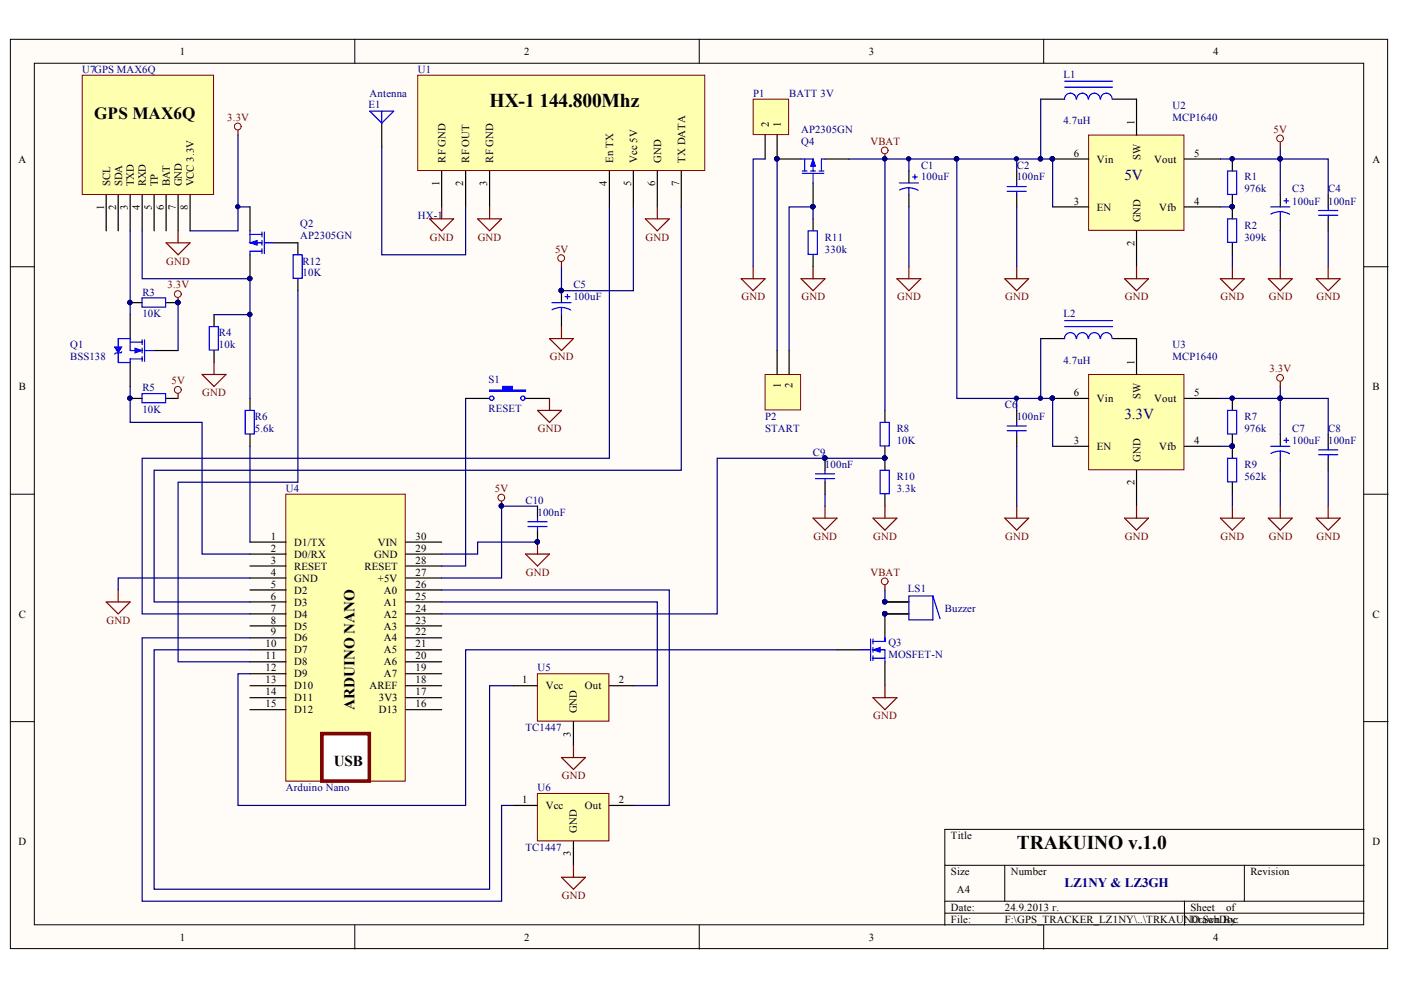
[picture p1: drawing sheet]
<svg xmlns="http://www.w3.org/2000/svg" width="297mm" height="210mm" viewBox="0 0 297 210" stroke-linecap="round" stroke-linejoin="round" font-family="sans-serif">
<g fill="#fffcf8" stroke="#000" stroke-width=".21">
<path d="M2.2 8.3h292v192.8h-292z"/>
<path d="M7.3 13.4h281.8v182.7h-281.8z"/>
</g>
<g fill="none" stroke="#000" stroke-width=".21">
<path d="M75.2 8.3v5.1M148.3 8.3v5.1M221.3 8.3v5.1M2.2 56.6h5.1M289.2 56.6h5.1M2.2 104.8h5.1M289.2 104.8h5.1M2.2 153h5.1M289.2 153h5.1M289.2 175.8h-88.9v20.4M75.2 196.2v5M148.3 196.2v5"/>
<path d="M200.3 183.5h88.9M200.3 191.1h88.9M200.3 193.6h88.9M213 183.5v7.6M221.3 196.2v5M251.1 191.1v5.1M263.8 183.5v7.6"/>
</g>
<path d="M230.8 28.6h20.2v20.2h-20.2z" fill="#ffffb0" stroke="#800000" stroke-width=".21"/>
<g fill="none" stroke="#000" stroke-width=".25">
<path d="M215.6 36.3v2.5M220.6 21h5.1M223.2 33.7h7.6M235.9 21h5.1v7.6M251.1 33.7h7.6M261.3 33.7v2.6M215.6 41.3v2.6M223.2 43.9h7.6M241 48.9v7.7M251.1 43.9h7.6M261.3 41.3v5.1M261.3 51.5v2.5"/>
<path d="M271.4 41.3v2.6M271.4 46.4v2.5M281.6 41.3v2.6M281.6 46.4v2.5"/>
</g>
<g fill="#000080" stroke="#000080" stroke-width=".21">
<circle cx="223.1" cy="33.7" r=".46"/>
<circle cx="261.2" cy="33.7" r=".46"/>
<circle cx="261.2" cy="43.8" r=".46"/>
<circle cx="271.4" cy="33.7" r=".46"/>
</g>
<g fill="none" stroke="#00f" stroke-width=".25">
<path d="M225.7 18.5h10.2M225.7 17.2h10.2M213.5 39.6h4.1M215.6 38.8v.8M228.2 21a1.23 1.23 0 0 0-1.3-1.2 1.23 1.23 0 0 0-1.2 1.2M230.7 21a1.22 1.22 0 0 0-1.2-1.2 1.22 1.22 0 0 0-1.2 1.2M233.2 21a1.22 1.22 0 0 0-1.2-1.2 1.22 1.22 0 0 0-1.2 1.2M235.8 21a1.22 1.22 0 0 0-1.2-1.2 1.22 1.22 0 0 0-1.3 1.2M260.3 36.3h1.9v4.9h-1.9zM213.5 40.6h4.1M215.6 40.6v.7M260.3 46.4h1.9v5h-1.9z"/>
<path d="M269.4 43.9h4.1M271.4 44.9l.9 .1 1.1 .4M271.4 44.9l-.8 .1-1.1 .4M271.4 44.9v1.5M272.2 42.6h1M272.7 42.1v1M279.6 44.6h4M279.6 45.6h4M281.6 43.9v.7M281.6 45.6v.8"/>
</g>
<path d="M271.4 30.2v1M213 59.1h5.1l-2.5 2.5zM215.6 56.6v2.5M238.4 59.1h5.1l-2.5 2.5zM241 56.6v2.5M258.7 59.1h5.1l-2.5 2.5zM261.3 56.6v2.5M268.9 59.1h5.1l-2.6 2.5zM271.4 56.6v2.5M279.1 59.1h5l-2.5 2.5zM281.6 56.6v2.5" fill="none" stroke="#800000" stroke-width=".25"/>
<path d="M258.7 33.7h22.9v7.6M271.4 31.2v10.1M215.6 43.9v12.7M258.7 43.9h2.6M261.3 54v2.6M271.4 48.9v7.7M281.6 48.9v7.7" fill="none" stroke="#000080" stroke-width=".25"/>
<circle cx="271.4" cy="29.4" r=".71" fill="none" stroke="#800000" stroke-width=".21"/>
<path d="M230.8 79.4h20.2v20.2h-20.2z" fill="#ffffb0" stroke="#800000" stroke-width=".21"/>
<g fill="none" stroke="#000" stroke-width=".25">
<path d="M220.6 71.8h5.1M235.9 71.8h5.1v7.6M215.6 87v2.6M215.6 92.1v2.5M223.2 84.5h7.6M223.2 94.6h7.6M241 99.7v7.6M251.1 84.5h7.6M251.1 94.6h7.6M261.3 84.5v2.5M261.3 92.1v5.1M271.4 92.1v2.5"/>
<path d="M271.4 97.2v2.5M281.6 92.1v2.5M281.6 97.2v2.5M261.3 102.2v2.6"/>
</g>
<g fill="#000080" stroke="#000080" stroke-width=".21">
<circle cx="223.1" cy="84.4" r=".46"/>
<circle cx="220.6" cy="84.4" r=".46"/>
<circle cx="261.2" cy="84.4" r=".46"/>
<circle cx="261.2" cy="94.6" r=".46"/>
<circle cx="271.4" cy="84.4" r=".46"/>
<circle cx="215.5" cy="84.4" r=".46"/>
<circle cx="215.5" cy="33.7" r=".46"/>
</g>
<g fill="none" stroke="#00f" stroke-width=".25">
<path d="M225.7 69.2h10.2M225.7 68h10.2M228.2 71.8a1.23 1.23 0 0 0-1.3-1.3 1.23 1.23 0 0 0-1.2 1.3M230.7 71.8a1.22 1.22 0 0 0-1.2-1.3 1.22 1.22 0 0 0-1.2 1.3M233.2 71.8a1.22 1.22 0 0 0-1.2-1.3 1.22 1.22 0 0 0-1.2 1.3M235.8 71.8a1.22 1.22 0 0 0-1.2-1.3 1.22 1.22 0 0 0-1.3 1.3M213.5 90.3h4.1M213.5 91.3h4.1M215.6 89.6v.7M215.6 91.3v.8M260.3 87h1.9v5h-1.9zM260.3 97.2h1.9v5h-1.9z"/>
<path d="M269.4 94.6h4.1M271.4 95.6l1.3 .2 .7 .4M271.4 95.6l-1.2 .2-.7 .3M271.4 95.6v1.6M272.2 93.4h1M272.7 92.9v1M279.6 95.4h4M279.6 96.4h4M281.6 94.6v.8M281.6 96.4v.8"/>
</g>
<path d="M271.4 80.9v1M213 109.9h5.1l-2.5 2.5zM215.6 107.3v2.6M238.4 109.9h5.1l-2.5 2.5zM241 107.3v2.6M258.7 109.9h5.1l-2.5 2.5zM261.3 107.3v2.6M268.9 109.9h5.1l-2.6 2.5zM271.4 107.3v2.6M279.1 109.9h5l-2.5 2.5zM281.6 107.3v2.6" fill="none" stroke="#800000" stroke-width=".25"/>
<path d="M215.6 33.7v2.6M220.6 71.8v12.7M215.6 84.5v2.5M215.6 94.6v12.7M258.7 84.5h22.9v7.6M258.7 94.6h2.6M271.4 81.9v10.2M271.4 99.7v7.6M281.6 99.7v7.6M261.3 104.8v2.5" fill="none" stroke="#000080" stroke-width=".25"/>
<circle cx="271.4" cy="80.1" r=".71" fill="none" stroke="#800000" stroke-width=".21"/>
<path d="M159.7 21h7.5v7.5h-7.5z" fill="#ffffb0" stroke="#800000" stroke-width=".21"/>
<path d="M162.2 28.6v5.1M164.8 28.6v5.1M192.7 36.3v2.5M192.7 41.3v2.6" fill="none" stroke="#000" stroke-width=".25"/>
<g fill="#000080" stroke="#000080" stroke-width=".21">
<circle cx="164.7" cy="33.7" r=".46"/>
<circle cx="202.8" cy="33.7" r=".46"/>
<circle cx="192.6" cy="33.7" r=".46"/>
</g>
<path d="M180 33.7h22.9M192.7 33.7v2.6M192.7 43.9v12.7" fill="none" stroke="#000080" stroke-width=".25"/>
<path d="M169.8 59.1h5.1l-2.5 2.5zM172.4 56.6v2.5M190.2 59.1h5l-2.5 2.5zM192.7 56.6v2.5" fill="none" stroke="#800000" stroke-width=".25"/>
<path d="M190.7 38.8h4M192.7 39.8l1.2 .2 .8 .4M192.7 39.8l-.8 .1-1.2 .4M192.7 39.8v1.5M193.5 37.5h1M194 37v1" fill="none" stroke="#00f" stroke-width=".25"/>
<path d="M17.4 15.9h27.9v25.3h-27.9z" fill="#ffffb0" stroke="#800000" stroke-width=".21"/>
<path d="M22.5 41.3v7.6M25.1 41.3v7.6M27.6 41.3v7.6M30.1 41.3v7.6M32.7 41.3v7.6M35.2 41.3v7.6M37.8 41.3v7.6M40.3 41.3v7.6" fill="none" stroke="#000" stroke-width=".25"/>
<path d="M88.6 15.9h60.8v20.3h-60.8z" fill="#ffffb0" stroke="#800000" stroke-width=".21"/>
<path d="M93.6 36.3v7.6M98.7 36.3v7.6M103.8 36.3v7.6M129.2 36.3v7.6M134.3 36.3v7.6M139.4 36.3v7.6M144.4 36.3v7.6" fill="none" stroke="#000" stroke-width=".25"/>
<path d="M60.6 104.8h25.3v60.8h-25.3z" fill="#ffffb0" stroke="#800000" stroke-width=".21"/>
<g fill="none" stroke="#000" stroke-width=".25">
<path d="M53 117.5h7.6M53 114.9h7.6M53 122.5h7.6M53 125.1h7.6M53 127.6h7.6M53 130.2h7.6M53 132.7h7.6M53 135.2h7.6M53 137.8h7.6M53 120h7.6M86 122.5h7.6M86 125.1h7.6"/>
<path d="M86 127.6h7.6M86 130.2h7.6M86 132.7h7.6M86 135.2h7.6M86 137.8h7.6M53 140.3h7.6M53 142.9h7.6M53 145.4h7.6M53 147.9h7.6M53 150.5h7.6M86 140.3h7.6M86 142.9h7.6"/>
<path d="M86 145.4h7.6M86 147.9h7.6M86 150.5h7.6"/>
</g>
<path d="M68.2 155.5h10.1v10.1h-10.1z" fill="#fff" stroke="#800000" stroke-width=".76"/>
<g fill="none" stroke="#000" stroke-width=".25">
<path d="M80.9 26.1v5.1M119 61.6v2.6M119 66.7v2.5M98.7 84.5h5.1M111.4 84.5h5.1M174.9 97.2v2.5M187.6 87v2.6M187.6 94.6v5.1M86 117.5h7.6M86 114.9h7.6M174.9 102.2v2.6M187.6 104.8v2.5"/>
<path d="M86 120h7.6M177.5 137.8h5M187.6 127.6h5.1M192.7 130.2h-5.1v5M187.6 140.3v5.1"/>
</g>
<g fill="none" stroke="#000080" stroke-width=".25">
<path d="M50.5 28.6v20.3h-10.2M80.9 31.2v22.8h17.8v-10.1M187.6 33.7v53.3M220.6 21v12.7M129.2 43.9v53.3h-99.1v33h22.9M134.3 43.9v17.7h-15.3v-5M144.4 43.9v55.8h-111.7v27.9h20.3M223.2 43.9v-10.2h-20.3v50.8h20.3v10.1M27.6 81.9v7.7h15.2v27.9h10.2M53 94.6v20.3M98.7 84.5v35.5h-5.1M187.6 97.2h-35.5v33h-58.5"/>
<path d="M174.9 104.8v2.5M53 137.8h-20.3v50.7h71.1v-43.1h5.1M93.6 127.6h45.8v17.8h-5.1M93.6 125.1h48.3v45.7h-7.6M177.5 137.8h-78.8v33h-48.2v-27.9h2.5M187.6 125.1v2.5"/>
</g>
<g fill="#000080" stroke="#000080" stroke-width=".21">
<circle cx="223.1" cy="84.4" r=".46"/>
<circle cx="202.8" cy="33.7" r=".46"/>
<circle cx="220.6" cy="33.7" r=".46"/>
<circle cx="223.1" cy="33.7" r=".46"/>
<circle cx="119" cy="61.6" r=".46"/>
<circle cx="187.6" cy="97.1" r=".46"/>
<circle cx="174.9" cy="97.1" r=".46"/>
<circle cx="106.3" cy="107.3" r=".46"/>
<circle cx="113.9" cy="114.9" r=".46"/>
<circle cx="187.6" cy="130.1" r=".46"/>
<circle cx="187.6" cy="33.7" r=".46"/>
<circle cx="187.6" cy="127.6" r=".46"/>
</g>
<g fill="none" stroke="#800000" stroke-width=".25">
<path d="M50.5 27.6v1M187.6 32.7v1M35.2 51.5h5.1l-2.5 2.5zM37.8 48.9v2.6M91.1 46.4h5.1l-2.6 2.5zM93.6 43.9v2.5M101.3 46.4h5l-2.5 2.5zM103.8 43.9v2.5M119 55.5v1.1M136.8 46.4h5.1l-2.5 2.5zM139.4 43.9v2.5M116.5 71.8h5.1l-2.6 2.5z"/>
<path d="M119 69.2v2.6M114 87h5l-2.5 2.6zM116.5 84.5v2.5M106.3 106.3v1M111.4 117.5h5.1l-2.5 2.5zM114 114.9v2.6M172.4 109.9h5.1l-2.6 2.5zM174.9 107.3v2.6M185.1 109.9h5.1l-2.6 2.5zM187.6 107.3v2.6M22.5 127.6h5.1l-2.5 2.6zM25.1 125.1v2.5"/>
<path d="M187.6 124.1v1M185.1 147.9h5.1l-2.6 2.6zM187.6 145.4v2.5"/>
</g>
<g fill="none" stroke="#800000" stroke-width=".21">
<circle cx="50.4" cy="26.8" r=".72"/>
<circle cx="187.6" cy="31.9" r=".71"/>
<circle cx="119" cy="54.7" r=".72"/>
<circle cx="106.3" cy="105.5" r=".72"/>
<circle cx="187.6" cy="123.3" r=".71"/>
</g>
<g fill="none" stroke="#00f" stroke-width=".25">
<path d="M78.4 23.6h5.1l-2.6 2.5zM80.9 23.6v2.5M117 64.2h4.1M119 65.2l.9 .1 1.1 .4M119 65.2l-1.2 .2-.7 .3M119 65.2v1.5M119.8 62.9h1M120.3 62.4v1M174.9 99.7v.8M186.6 89.6h1.9v5h-1.9zM186.6 99.7h1.9v5h-1.9zM172.9 100.5h4.1"/>
<path d="M172.9 101.5h4.1M174.9 101.5v.7M182.5 137.8h2.1M184.6 135.5v4.6M185.1 137.8h2.5v2.5M185.1 139.6h2.5M185.1 135.5v1M185.1 137.3v1M185.1 139v1.1M187.6 135.2v.8h-2.5M192.7 126.4h5.1v5h-5.1zM197.8 126.4l1.5 4.8"/>
<circle cx="104.3" cy="84.4" r=".46"/>
<circle cx="110.9" cy="84.4" r=".46"/>
</g>
<path d="M103.8 82.7h2.8v-.8h2v.8h2.8v.3h-7.6z" fill-rule="evenodd" fill="#00f" stroke="#00f" stroke-width=".25"/>
<path d="M185.1 137.8l1.5-.5v1z" fill="#00f" stroke="#00f" stroke-width=".21"/>
<path d="M113.9 142.9h15.2v10h-15.2z" fill="#ffffb0" stroke="#800000" stroke-width=".21"/>
<path d="M108.9 145.4h5.1M121.6 153v5.1M129.2 145.4h5.1" fill="none" stroke="#000" stroke-width=".25"/>
<path d="M113.9 168.2h15.2v10.1h-15.2z" fill="#ffffb0" stroke="#800000" stroke-width=".21"/>
<g fill="none" stroke="#000" stroke-width=".25">
<path d="M164.8 33.7h5M172.4 38.8v5.1M174.9 33.7h5.1M172.4 46.4v2.5M172.4 54v2.6M27.6 66.7v5.1M27.6 76.9v5M27.6 64.2h2.5M32.7 74.3h5.1M35.2 64.2h2.6M45.4 66.7v2.5M45.4 74.3v2.6"/>
<path d="M27.6 84.5h2.5M35.2 84.5h2.6M53 84.5v2.5M53 92.1v2.5M114 107.3v2.6M114 112.4v2.5M108.9 170.8h5.1M121.6 178.4v5.1M129.2 170.8h5.1"/>
</g>
<path d="M162.2 33.7h-2.5v22.9M164.8 33.7v40.6M27.6 48.9v17.8M30.1 48.9v10.2h22.9v7.6M172.4 46.4v-2.5h-5.1v30.4M37.8 64.2v10.1M45.4 66.7h7.6v17.8M63.2 61.6v40.6h-25.4v38.1h15.2M114 107.3h-7.7v15.2h-12.7M114 114.9h-12.7v2.6h-7.7M53 135.2h-22.9v55.9h76.2v-20.3h2.6M53 122.5h-27.9v2.6" fill="none" stroke="#000080" stroke-width=".25"/>
<path d="M157.1 59.1h5.1l-2.5 2.5zM159.7 56.6v2.5M37.8 63.2v1M42.8 79.4h5.1l-2.5 2.5zM45.4 76.9v2.5M37.8 83.5v1M121.6 158.1v2.5M119 160.6h5.1l-2.5 2.6zM119 186h5.1l-2.5 2.5zM121.6 183.5v2.5" fill="none" stroke="#800000" stroke-width=".25"/>
<g fill="#000080" stroke="#000080" stroke-width=".21">
<circle cx="113.9" cy="114.9" r=".46"/>
<circle cx="37.7" cy="64.1" r=".47"/>
<circle cx="27.5" cy="64.1" r=".47"/>
<circle cx="27.5" cy="84.4" r=".46"/>
<circle cx="106.3" cy="107.3" r=".46"/>
<circle cx="52.9" cy="66.7" r=".46"/>
<circle cx="52.9" cy="59" r=".46"/>
<circle cx="172.3" cy="43.8" r=".46"/>
<circle cx="164.7" cy="33.7" r=".46"/>
</g>
<g fill="none" stroke="#00f" stroke-width=".25">
<path d="M169.8 33.7h2.6v2.6M170.1 36.8h4.6M170.1 36.3h1M170.6 33.7v2.6M171.9 36.3h1M172.4 36.8v2M173.7 36.3h1M174.9 33.7h-.7v2.6M171.3 48.9h2v5h-2zM25.1 74.8v2.1h2.5v-.8h2.5M25.1 73.6v-1.8h2.5v2.5h2.5M25.8 74.6l-.2 .2h-1l-.3 .3"/>
<path d="M27.6 72.5h2.5M30.1 63.2h5v1.9h-5zM30.1 72v1.1M30.1 73.8v1M30.1 75.6v1M30.6 74.3h2.1M30.6 72v4.6M44.4 69.2h1.9v5h-1.9zM30.1 83.5h5v1.9h-5zM52 87h1.9v5h-1.9zM111.9 110.6h4.1M111.9 111.6h4.1"/>
<path d="M114 109.9v.7M114 111.6v.8"/>
</g>
<g fill="#00f" stroke="#00f" stroke-width=".21">
<path d="M28.6 73.8l1.5 .5-1.5 .5z"/>
<path d="M24.3 73.6h1.5l-.7 1.2z"/>
<path d="M172.4 33.7l.5 1.5h-1z"/>
</g>
<g fill="none" stroke="#800000" stroke-width=".21">
<circle cx="37.7" cy="62.3" r=".72"/>
<circle cx="37.7" cy="82.7" r=".72"/>
</g>
<path d="M162.2 79.4h7.5v7.5h-7.5z" fill="#ffffb0" stroke="#800000" stroke-width=".21"/>
<path d="M53 43.9v5M53 54v5.1M58.1 51.5h5.1v2.5M63.2 59.1v2.5M164.8 74.3v5.1M167.3 74.3v5.1" fill="none" stroke="#000" stroke-width=".25"/>
<g fill="#000080" stroke="#000080" stroke-width=".21">
<circle cx="52.9" cy="59" r=".46"/>
<circle cx="50.4" cy="43.8" r=".46"/>
</g>
<path d="M53 48.9v2.6h2.5M53 49.7h2.5M55.5 53.3h-2.5v.7M55.5 49.2v1M55.5 51v1M55.5 52.8v1M56 51.5h2.1M56 49.2v4.6M62.1 54h2v5h-2z" fill="none" stroke="#00f" stroke-width=".25"/>
<path d="M53 51.5l1.5-.5v1z" fill="#00f" stroke="#00f" stroke-width=".21"/>
<path d="M50.5 43.9h2.5" fill="none" stroke="#000080" stroke-width=".25"/>
<g font-size="4.1">
<text x="103.8" y="22.6">HX-1</text>
<text x="114.4" y="22.6">144.800Mhz</text>
<text x="215.6" y="180">TRAKUINO v.1.0</text>
</g>
<text font-size="3.6" x="20" y="25.3">GPS MAX6Q</text>
<g font-size="3.2" fill="#000080">
<text x="238.4" y="38.1">5V</text>
<text x="238.4" y="88.9">3.3V</text>
</g>
<g font-size="3.2">
<text x="75.2" y="150.5" transform="rotate(-90 75.2 150.5)">ARDUINO NANO</text>
<text x="70.8" y="162.5">USB</text>
</g>
<text font-size="2.8" fill="#000080" x="225.7" y="188">LZ1NY &amp; LZ3GH</text>
<g font-size="2.3">
<text x="38.1" y="11.6">1</text>
<text x="111.2" y="11.6">2</text>
<text x="184.2" y="11.6">3</text>
<text x="257.2" y="11.6">4</text>
<text x="163" y="26.9" transform="rotate(-90 163 26.9)">2</text>
<text x="165.5" y="26.9" transform="rotate(-90 165.5 26.9)">1</text>
<text x="240.5" y="26.6" transform="rotate(-90 240.5 26.6)">1</text>
<text x="3.9" y="34.5">A</text>
<text x="94.4" y="34.5" transform="rotate(-90 94.4 34.5)">RF GND</text>
<text x="99.5" y="34.5" transform="rotate(-90 99.5 34.5)">RF OUT</text>
<text x="104.6" y="34.5" transform="rotate(-90 104.6 34.5)">RF GND</text>
<text x="130" y="34.5" transform="rotate(-90 130 34.5)">En TX</text>
<text x="135.1" y="34.5" transform="rotate(-90 135.1 34.5)">Vcc 5V</text>
<text x="140.2" y="34.5" transform="rotate(-90 140.2 34.5)">GND</text>
<text x="145.2" y="34.5" transform="rotate(-90 145.2 34.5)">TX DATA</text>
<text x="227.7" y="33.2">6</text>
<text x="232.6" y="34.5">Vin</text>
<text x="241.8" y="33.9" transform="rotate(-90 241.8 33.9)">SW</text>
<text x="244.7" y="34.5">Vout</text>
<text x="253.2" y="33.2">5</text>
<text x="291" y="34.5">A</text>
<text x="23.3" y="39.5" transform="rotate(-90 23.3 39.5)">SCL</text>
<text x="25.9" y="39.5" transform="rotate(-90 25.9 39.5)">SDA</text>
<text x="28.4" y="39.5" transform="rotate(-90 28.4 39.5)">TXD</text>
<text x="30.9" y="39.5" transform="rotate(-90 30.9 39.5)">RXD</text>
<text x="33.5" y="39.5" transform="rotate(-90 33.5 39.5)">TP</text>
<text x="36" y="39.5" transform="rotate(-90 36 39.5)">BAT</text>
<text x="38.5" y="39.5" transform="rotate(-90 38.5 39.5)">GND</text>
<text x="41.1" y="39.5" transform="rotate(-90 41.1 39.5)">VCC 3.3V</text>
<text x="93.2" y="39.4" transform="rotate(-90 93.2 39.4)">1</text>
<text x="98.2" y="39.4" transform="rotate(-90 98.2 39.4)">2</text>
<text x="103.3" y="39.4" transform="rotate(-90 103.3 39.4)">3</text>
<text x="128.7" y="39.4" transform="rotate(-90 128.7 39.4)">4</text>
<text x="133.8" y="39.4" transform="rotate(-90 133.8 39.4)">5</text>
<text x="138.9" y="39.4" transform="rotate(-90 138.9 39.4)">6</text>
<text x="144" y="39.4" transform="rotate(-90 144 39.4)">7</text>
<text x="22.1" y="44.5" transform="rotate(-90 22.1 44.5)">1</text>
<text x="24.6" y="44.5" transform="rotate(-90 24.6 44.5)">2</text>
<text x="27.1" y="44.5" transform="rotate(-90 27.1 44.5)">3</text>
<text x="29.7" y="44.5" transform="rotate(-90 29.7 44.5)">4</text>
<text x="32.2" y="44.5" transform="rotate(-90 32.2 44.5)">5</text>
<text x="34.7" y="44.5" transform="rotate(-90 34.7 44.5)">6</text>
<text x="37.3" y="44.5" transform="rotate(-90 37.3 44.5)">7</text>
<text x="39.8" y="44.5" transform="rotate(-90 39.8 44.5)">8</text>
<text x="227.7" y="43.4">3</text>
<text x="232.6" y="44.7">EN</text>
<text x="241.8" y="47.1" transform="rotate(-90 241.8 47.1)">GND</text>
<text x="245.7" y="44.7">Vfb</text>
<text x="253.2" y="43.4">4</text>
<text x="240.5" y="52.1" transform="rotate(-90 240.5 52.1)">2</text>
<text x="240.5" y="77.4" transform="rotate(-90 240.5 77.4)">1</text>
<text x="4" y="82.7">B</text>
<text x="165.5" y="82.4" transform="rotate(-90 165.5 82.4)">1</text>
<text x="168.1" y="82.4" transform="rotate(-90 168.1 82.4)">2</text>
<text x="227.7" y="84">6</text>
<text x="253.2" y="84">5</text>
<text x="291" y="82.7">B</text>
<text x="232.6" y="85.2">Vin</text>
<text x="241.8" y="84.6" transform="rotate(-90 241.8 84.6)">SW</text>
<text x="244.7" y="85.2">Vout</text>
<text x="227.7" y="94.1">3</text>
<text x="232.6" y="95.4">EN</text>
<text x="245.7" y="95.4">Vfb</text>
<text x="253.2" y="94.1">4</text>
<text x="241.8" y="97.9" transform="rotate(-90 241.8 97.9)">GND</text>
<text x="240.5" y="102.9" transform="rotate(-90 240.5 102.9)">2</text>
<text x="57.4" y="119.5">3</text>
<text x="57.4" y="117">2</text>
<text x="57.4" y="114.5">1</text>
<text x="62.4" y="118.3">D0/RX</text>
<text x="62.4" y="115.7">D1/TX</text>
<text x="79.3" y="118.3">GND</text>
<text x="80.1" y="115.7">VIN</text>
<text x="88.1" y="119.5">28</text>
<text x="88.1" y="117">29</text>
<text x="88.1" y="114.5">30</text>
<text x="57.4" y="122.1">4</text>
<text x="57.4" y="124.6">5</text>
<text x="62.4" y="123.3">GND</text>
<text x="62.4" y="125.9">D2</text>
<text x="62.4" y="120.8">RESET</text>
<text x="77.3" y="120.8">RESET</text>
<text x="80.1" y="123.3">+5V</text>
<text x="81.4" y="125.9">A0</text>
<text x="88.1" y="122.1">27</text>
<text x="88.1" y="124.6">26</text>
<text x="4" y="130.9">C</text>
<text x="57.4" y="127.1">6</text>
<text x="57.4" y="129.7">7</text>
<text x="62.4" y="128.4">D3</text>
<text x="62.4" y="130.9">D4</text>
<text x="81.4" y="128.4">A1</text>
<text x="81.4" y="130.9">A2</text>
<text x="88.1" y="127.1">25</text>
<text x="88.1" y="129.7">24</text>
<text x="291" y="130.9">C</text>
<text x="56.3" y="137.3">10</text>
<text x="57.4" y="132.2">8</text>
<text x="57.4" y="134.7">9</text>
<text x="62.4" y="133.5">D5</text>
<text x="62.4" y="136">D6</text>
<text x="81.4" y="133.5">A3</text>
<text x="81.4" y="136">A4</text>
<text x="88.1" y="132.2">23</text>
<text x="88.1" y="134.7">22</text>
<text x="88.1" y="137.3">21</text>
<text x="56.3" y="139.8">11</text>
<text x="56.3" y="142.3">12</text>
<text x="62.4" y="138.5">D7</text>
<text x="62.4" y="141.1">D8</text>
<text x="62.4" y="143.6">D9</text>
<text x="81.4" y="138.5">A5</text>
<text x="81.4" y="141.1">A6</text>
<text x="81.4" y="143.6">A7</text>
<text x="88.1" y="139.8">20</text>
<text x="88.1" y="142.3">19</text>
<text x="56.3" y="144.9">13</text>
<text x="56.3" y="147.4">14</text>
<text x="56.3" y="149.9">15</text>
<text x="62.4" y="146.1">D10</text>
<text x="62.4" y="148.7">D11</text>
<text x="78.4" y="146.1">AREF</text>
<text x="80.3" y="148.7">3V3</text>
<text x="88.1" y="144.9">18</text>
<text x="88.1" y="147.4">17</text>
<text x="88.1" y="149.9">16</text>
<text x="110.7" y="144.9">1</text>
<text x="115.7" y="146.1">Vcc</text>
<text x="124" y="146.1">Out</text>
<text x="131.2" y="144.9">2</text>
<text x="62.4" y="151.2">D12</text>
<text x="80.3" y="151.2">D13</text>
<text x="122.3" y="151.2" transform="rotate(-90 122.3 151.2)">GND</text>
<text x="121.1" y="156.2" transform="rotate(-90 121.1 156.2)">3</text>
<text x="110.7" y="170.3">1</text>
<text x="115.7" y="171.6">Vcc</text>
<text x="124" y="171.6">Out</text>
<text x="131.2" y="170.3">2</text>
<text x="3.9" y="179.2">D</text>
<text x="122.3" y="176.6" transform="rotate(-90 122.3 176.6)">GND</text>
<text x="201.6" y="177.9">Title</text>
<text x="291" y="179.2">D</text>
<text x="121.1" y="181.5" transform="rotate(-90 121.1 181.5)">3</text>
<text x="201.6" y="185.5">Size</text>
<text x="214.3" y="185.5">Number</text>
<text x="265.1" y="185.5">Revision</text>
<text x="202.9" y="189.3">A4</text>
<text x="201.6" y="193.1">Date:</text>
<text x="201.6" y="195.7">File:</text>
<text x="213" y="193.1">24.9.2013 г.</text>
<text x="213" y="195.7">F:\GPS_TRACKER_LZ1NY\..\TRKAUNDrawn By:</text>
<text x="252.4" y="193.1">Sheet</text>
<text x="252.7" y="195.7">O.SchDoc</text>
<text x="260" y="193.1">of</text>
<text x="38.1" y="199.5">1</text>
<text x="111.2" y="199.5">2</text>
<text x="184.2" y="199.5">3</text>
<text x="257.2" y="199.5">4</text>
</g>
<g font-size="2.3" fill="#000080">
<text x="17.4" y="15.5">U7GPS MAX6Q</text>
<text x="88.6" y="15.5">U1</text>
<text x="225.5" y="16.5">L1</text>
<text x="78.1" y="22.8">E1</text>
<text x="78.4" y="20.5">Antenna</text>
<text x="159.7" y="20.5">P1</text>
<text x="167.3" y="20.5">BATT 3V</text>
<text x="248.6" y="23.1">U2</text>
<text x="169.8" y="28.1">AP2305GN</text>
<text x="225.5" y="26.3">4.7uH</text>
<text x="248.6" y="25.6">MCP1640</text>
<text x="169.8" y="30.7">Q4</text>
<text x="195.3" y="35.7">C1</text>
<text x="215.6" y="35.7">C2</text>
<text x="195.3" y="38.3">100uF</text>
<text x="215.6" y="38.3">100nF</text>
<text x="263.8" y="40.8">976k</text>
<text x="263.8" y="38.3">R1</text>
<text x="274" y="40.8">C3</text>
<text x="281.6" y="40.8">C4</text>
<text x="88.6" y="46.5">HX-1</text>
<text x="274" y="43.4">100uF</text>
<text x="281.6" y="43.4">100nF</text>
<text x="63.7" y="48.2">Q2</text>
<text x="63.7" y="50.8">AP2305GN</text>
<text x="174.9" y="53.6">330k</text>
<text x="174.9" y="51">R11</text>
<text x="263.8" y="51">309k</text>
<text x="263.8" y="48.5">R2</text>
<text x="64.2" y="58.6">10K</text>
<text x="64.2" y="56.1">R12</text>
<text x="30.2" y="62.7">R3</text>
<text x="121.6" y="63.7">100uF</text>
<text x="121.6" y="61.2">C5</text>
<text x="30.2" y="67.2">10K</text>
<text x="46.4" y="71.3">R4</text>
<text x="225.5" y="67.2">L2</text>
<text x="14.9" y="73.8">Q1</text>
<text x="14.9" y="76.4">BSS138</text>
<text x="46.4" y="73.8">10k</text>
<text x="225.5" y="77.1">4.7uH</text>
<text x="248.6" y="73.8">U3</text>
<text x="248.6" y="76.4">MCP1640</text>
<text x="30.2" y="83">R5</text>
<text x="103.6" y="81.2">S1</text>
<text x="30.2" y="87.5">10K</text>
<text x="54" y="89">R6</text>
<text x="103.6" y="87.3">RESET</text>
<text x="162.2" y="89">P2</text>
<text x="213" y="86.5">C6</text>
<text x="215.6" y="89">100nF</text>
<text x="263.8" y="89">R7</text>
<text x="54" y="91.6">5.6k</text>
<text x="162.2" y="91.6">START</text>
<text x="190.1" y="94.1">10K</text>
<text x="190.1" y="91.6">R8</text>
<text x="263.8" y="91.6">976k</text>
<text x="274" y="94.1">100uF</text>
<text x="274" y="91.6">C7</text>
<text x="281.6" y="94.1">100nF</text>
<text x="281.6" y="91.6">C8</text>
<text x="172.4" y="96.6">C9</text>
<text x="174.9" y="99.2">100nF</text>
<text x="190.1" y="101.7">R10</text>
<text x="263.8" y="101.7">562k</text>
<text x="263.8" y="99.2">R9</text>
<text x="60.6" y="104.3">U4</text>
<text x="111.4" y="106.9">C10</text>
<text x="190.1" y="104.3">3.3k</text>
<text x="114" y="109.4">100nF</text>
<text x="192.5" y="125.6">LS1</text>
<text x="200.4" y="129.7">Buzzer</text>
<text x="188.3" y="137">Q3</text>
<text x="114" y="142.3">U5</text>
<text x="188.3" y="139.6">MOSFET-N</text>
<text x="111.4" y="155">TC1447</text>
<text x="60.6" y="167.8">Arduino Nano</text>
<text x="114" y="167.8">U6</text>
<text x="111.4" y="180.4">TC1447</text>
</g>
<g font-size="2.3" fill="#800000">
<text x="48.2" y="25.6">3.3V</text>
<text x="270" y="28.1">5V</text>
<text x="184.5" y="30.7">VBAT</text>
<text x="91.1" y="51">GND</text>
<text x="101.3" y="51">GND</text>
<text x="117.7" y="53.6">5V</text>
<text x="136.9" y="51">GND</text>
<text x="35.3" y="56.1">GND</text>
<text x="35.5" y="61.2">3.3V</text>
<text x="157.2" y="63.7">GND</text>
<text x="169.9" y="63.7">GND</text>
<text x="190.2" y="63.7">GND</text>
<text x="213.1" y="63.7">GND</text>
<text x="238.5" y="63.7">GND</text>
<text x="258.8" y="63.7">GND</text>
<text x="269" y="63.7">GND</text>
<text x="279.1" y="63.7">GND</text>
<text x="116.6" y="76.4">GND</text>
<text x="36.4" y="81.4">5V</text>
<text x="42.9" y="84">GND</text>
<text x="269.2" y="78.9">3.3V</text>
<text x="114" y="91.6">GND</text>
<text x="104.9" y="104.3">5V</text>
<text x="172.5" y="114.5">GND</text>
<text x="185.1" y="114.5">GND</text>
<text x="213.1" y="114.5">GND</text>
<text x="238.5" y="114.5">GND</text>
<text x="258.8" y="114.5">GND</text>
<text x="269" y="114.5">GND</text>
<text x="279.1" y="114.5">GND</text>
<text x="111.5" y="122.1">GND</text>
<text x="184.5" y="122.1">VBAT</text>
<text x="22.6" y="132.2">GND</text>
<text x="185.1" y="152.5">GND</text>
<text x="119.1" y="165.2">GND</text>
<text x="119.1" y="190.6">GND</text>
</g>
</svg>
